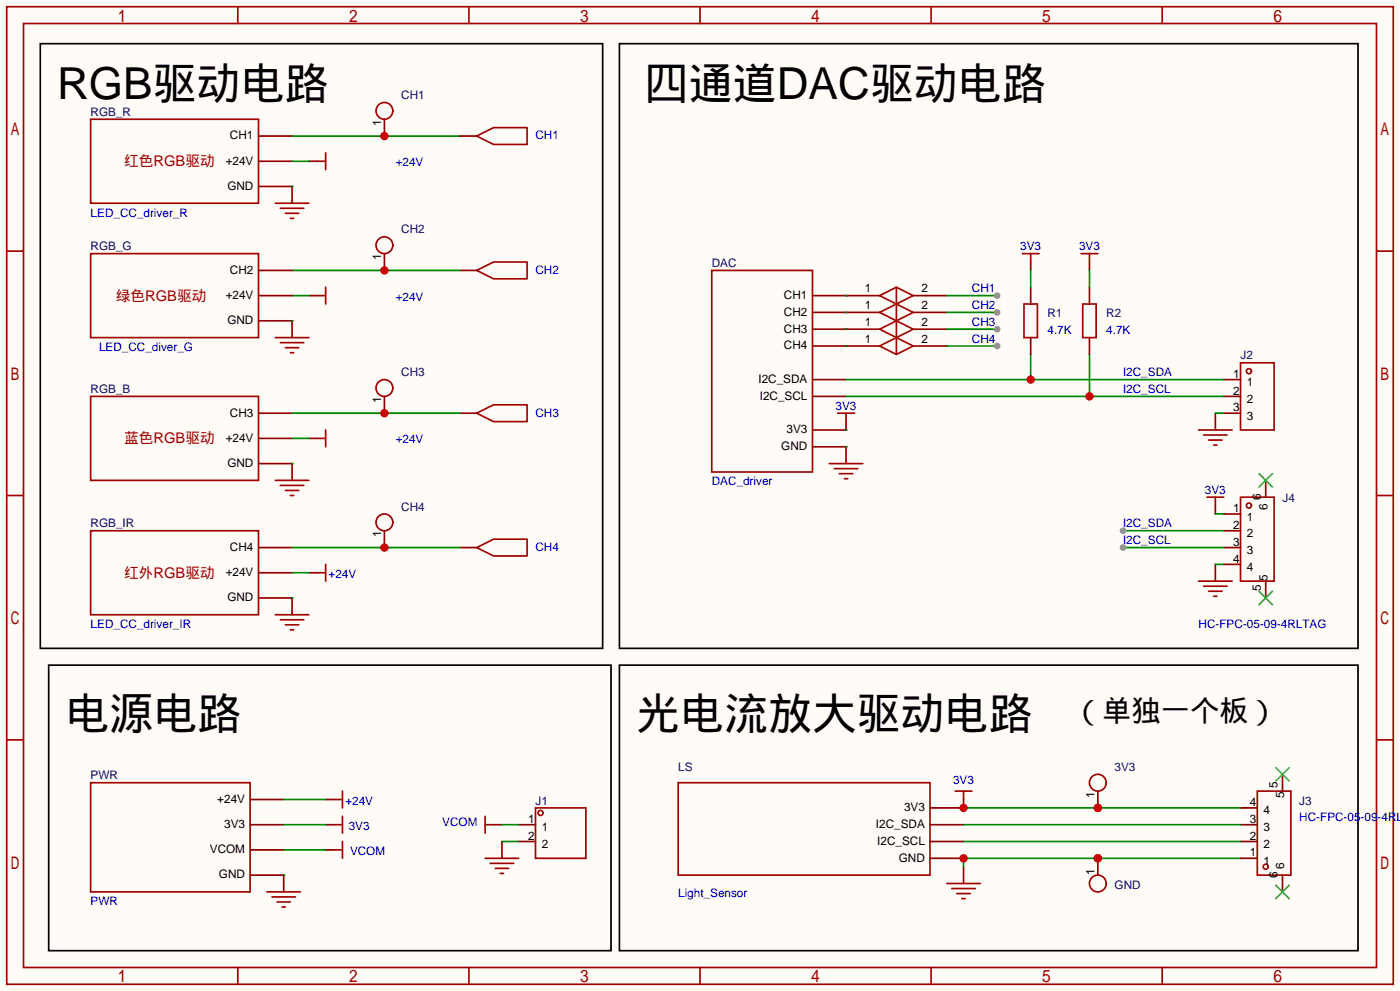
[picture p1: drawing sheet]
<svg xmlns="http://www.w3.org/2000/svg" width="212mm" height="150mm" viewBox="0 0 212 150" stroke-linecap="round" stroke-linejoin="round" font-family="sans-serif">
<path d="M0 0h211.8v149.9h-211.8z" fill="#fffcf7"/>
<g fill="none" stroke="#a10000" stroke-width=".25">
<path d="M1 1h209.8v147.8h-209.8zM3.6 3.6h204.7v142.7h-204.7zM13.7 18h25.4v12.7h-25.4zM36 1v2.6M71 1v2.6M105.9 1v2.6M140.9 1v2.6M175.9 1v2.6M1 38h2.6M41.7 30.7h5M42.4 31.5h3.6M43.2 32.3h2"/>
<path d="M43.9 33h.5M48 24.4h1.3M49.3 23.1v2.6M72.1 20.6l2.6-1.3h5.1v2.5h-5.1zM208.3 38h2.5M13.7 59.9h25.4v12.7h-25.4zM41.7 51.1h5M42.4 51.8h3.6M43.2 52.6h2M43.9 53.3h.5M48 44.7h1.3M49.3 43.4v2.6"/>
<path d="M72.1 40.9l2.6-1.3h5.1v2.6h-5.1zM1 74.9h2.6M41.7 72.6h5M42.4 73.4h3.6M43.2 74.2h2M43.9 74.9h.5M48 66.3h1.3M49.3 65v2.6M72.1 62.5l2.6-1.3h5.1v2.6h-5.1zM208.3 74.9h2.5M13.7 80.3h25.4v12.7h-25.4zM41.7 93h5"/>
<path d="M42.4 93.7h3.6M43.2 94.5h2M43.9 95.2h.5M48 86.6h1.3M49.3 85.3v2.6M72.1 82.8l2.6-1.3h5.1v2.6h-5.1zM1 111.9h2.6M51.8 119.6v2.6M102.6 118.4h38.1v13.9h-38.1zM144.5 119.6h2.6M145.8 119.6v1.3M208.3 111.9h2.5"/>
<path d="M50.5 120.9h1.3M50.5 124.7h1.3M50.5 128.5h1.3M51.8 123.4v2.6M51.8 127.3v2.5M73.4 124.7h1.3M73.4 123.4v2.6M143.3 133.6h5M144 134.4h3.6M144.8 135.1h2M145.5 135.9h.5M36 146.3v2.5"/>
<path d="M71 146.3v2.5M105.9 146.3v2.5M140.9 146.3v2.5M175.9 146.3v2.5"/>
</g>
<g fill="none" stroke="#870000" stroke-width=".25">
<path d="M39.1 20.6h5.1M39.1 24.4h5.1M39.1 28.2h5.1v2.5M46.7 24.4h1.3M69.6 20.6h2.5M44.2 48.5v2.6M46.7 44.7h1.3M69.6 40.9h2.5M39.1 62.5h5.1M39.1 66.3h5.1M39.1 70.1h5.1v2.5M46.7 66.3h1.3"/>
<path d="M69.6 62.5h2.5M39.1 82.8h5.1M39.1 86.6h5.1M39.1 90.4h5.1v2.6M46.7 86.6h1.3M69.6 82.8h2.5M49.3 120.9h1.2M49.3 124.7h1.2M49.3 128.5h1.2M74.7 124.7h1.2M140.7 124.7h5.1M140.7 127.3h5.1"/>
<path d="M140.7 129.8h5.1M145.8 120.9v1.3h-5.1M145.8 131.1v2.5"/>
</g>
<path d="M6.1 6.6h85.1v91.4h-85.1zM93.7 6.6h111.8v91.4h-111.8zM7.4 100.6h85.1v43.2h-85.1zM93.7 100.6h111.8v43.2h-111.8z" fill="none" stroke="#000" stroke-width=".25"/>
<path d="M44.2 28.2h.1M44.2 20.6h25.4M44.2 24.4h2.5M44.2 40.9h25.4M44.2 44.7h2.5M44.2 70.1h.1M44.2 62.5h25.4M44.2 66.3h2.5M44.2 90.4h.1M44.2 82.8h25.4M44.2 86.6h2.5M187.7 129.8h-41.9v1.3" fill="none" stroke="#008700" stroke-width=".25"/>
<g fill="#c00">
<circle cx="145.8" cy="129.8" r=".63"/>
<circle cx="166.1" cy="129.8" r=".63"/>
</g>
<g fill="none" stroke="#a10000" stroke-width=".25">
<path d="M107.7 40.9h15.2v30.5h-15.2zM187.7 54.9h5.1v10.1h-5.1z"/>
<circle cx="189" cy="56.1" r=".38"/>
</g>
<path d="M122.9 59.9h5.1M122.9 57.4h5.1M122.9 44.7h5.1M122.9 47.2h5.1M122.9 49.8h5.1M122.9 52.3h5.1M185.2 59.9h2.5M185.2 57.4h2.5M122.9 65h5.1M122.9 67.6h5.1M185.2 62.5h2.5" fill="none" stroke="#870000" stroke-width=".25"/>
<path d="M128 57.4h57.2M156 53.6v3.8" fill="none" stroke="#008700" stroke-width=".25"/>
<circle cx="156" cy="57.4" r=".63" fill="#c00"/>
<path d="M128 59.9h57.2M164.8 53.6v6.3" fill="none" stroke="#008700" stroke-width=".25"/>
<circle cx="164.8" cy="59.9" r=".63" fill="#c00"/>
<g fill="none" stroke="#870000" stroke-width=".25">
<path d="M156 39.6v1.3M164.8 39.6v1.3M156 43.4v2.6M156 51.1v2.5M164.8 43.4v2.6M164.8 51.1v2.5M128 63.8v1.2M128 67.6v2.5M183.9 62.5v2.5M183.9 76.5v1.2M185.2 77.7h2.5M191.5 72.6v2.6"/>
<path d="M183.9 85.3v2.6M185.2 80.3h2.5M185.2 82.8h2.5M185.2 85.3h2.5M191.5 87.9v2.5M194.1 117.1v2.5M187.7 129.8h2.5M187.7 127.3h2.5M187.7 124.7h2.5M187.7 122.2h2.5M194.1 132.3v2.6"/>
</g>
<g fill="none" stroke="#a10000" stroke-width=".25">
<path d="M154.7 38.4h2.5M156 38.4v1.2M163.6 38.4h2.5M164.8 38.4v1.2M154.9 46h2.1v5.1h-2.1zM163.8 46h2.1v5.1h-2.1zM125.5 70.1h5.1M126.2 70.9h3.6M126.7 62.5h2.6M127 71.6h2M127.8 72.4h.5M128 62.5v1.3"/>
<path d="M181.4 65h5M182.1 65.8h3.6M182.6 75.2h2.6M182.9 66.5h2M183.6 67.3h.5M183.9 75.2v1.3M187.7 75.2h5.1v12.7h-5.1zM181.4 87.9h5M182.1 88.6h3.6M182.9 89.4h2M183.6 90.2h.5M190.2 119.6h5.1v12.7h-5.1z"/>
<circle cx="189" cy="76.5" r=".38"/>
<circle cx="191.5" cy="131.1" r=".38"/>
</g>
<path d="M156 40.9v2.5M164.8 40.9v2.5M128 67.6h.1M128 65h.1M183.9 62.5h1.3M183.9 77.7h1.3M169.9 80.3h15.3M183.9 85.3h1.3" fill="none" stroke="#008700" stroke-width=".25"/>
<path d="M190.5 71.6l2 2.1M192.5 71.6l-2 2.1M190.5 89.4l2 2M192.5 89.4l-2 2M193 116.1l2.1 2M195.1 116.1l-2.1 2M193 133.9l2.1 2M195.1 133.9l-2.1 2" fill="none" stroke="#3c3" stroke-width=".25"/>
<circle cx="169.9" cy="80.3" r=".51" fill="#999"/>
<path d="M169.9 82.8h15.3" fill="none" stroke="#008700" stroke-width=".25"/>
<circle cx="169.9" cy="82.8" r=".51" fill="#999"/>
<path d="M145.8 124.7h41.9M145.8 127.3h41.9M145.8 122.2h41.9" fill="none" stroke="#008700" stroke-width=".25"/>
<g fill="#c00">
<circle cx="166.1" cy="122.2" r=".63"/>
<circle cx="145.8" cy="122.2" r=".63"/>
</g>
<circle cx="166.1" cy="118.4" r="1.27" fill="none" stroke="#a10000" stroke-width=".25"/>
<path d="M166.1 119.6v2.6" fill="none" stroke="#870000" stroke-width=".25"/>
<circle cx="166.1" cy="122.2" r=".63" fill="#c00"/>
<circle cx="166.1" cy="133.6" r="1.27" fill="none" stroke="#a10000" stroke-width=".25"/>
<path d="M166.1 129.8v2.5" fill="none" stroke="#870000" stroke-width=".25"/>
<circle cx="166.1" cy="129.8" r=".63" fill="#c00"/>
<g fill="none" stroke="#a10000" stroke-width=".25">
<path d="M13.7 118.4h24.1v16.5h-24.1zM40.4 134.9h5.1M41.1 135.6h3.6M41.9 136.4h2M42.7 137.2h.5M73.4 129.8h5.1M74.2 130.6h3.5M74.9 131.3h2.1M75.7 132.1h.5M81 122.2h7.6v7.6h-7.6z"/>
<circle cx="58.2" cy="16.8" r="1.27"/>
<circle cx="81.8" cy="122.9" r=".38"/>
</g>
<path d="M58.2 18v2.6M37.8 128.5h5.1M37.8 132.3h5.1v2.6M37.8 120.9h5.1M37.8 124.7h5.1M75.9 127.3v2.5M78.5 124.7h2.5M78.5 127.3h2.5" fill="none" stroke="#870000" stroke-width=".25"/>
<path d="M42.9 132.3h.1M42.9 120.9h6.4M42.9 124.7h6.4M42.9 128.5h6.4M75.9 124.7h2.6M75.9 127.3h2.6" fill="none" stroke="#008700" stroke-width=".25"/>
<circle cx="58.2" cy="20.6" r=".63" fill="#c00"/>
<circle cx="58.2" cy="37.1" r="1.27" fill="none" stroke="#a10000" stroke-width=".25"/>
<path d="M58.2 38.4v2.5" fill="none" stroke="#870000" stroke-width=".25"/>
<circle cx="58.2" cy="40.9" r=".63" fill="#c00"/>
<circle cx="58.2" cy="58.7" r="1.27" fill="none" stroke="#a10000" stroke-width=".25"/>
<path d="M58.2 59.9v2.6" fill="none" stroke="#870000" stroke-width=".25"/>
<circle cx="58.2" cy="62.5" r=".63" fill="#c00"/>
<circle cx="58.2" cy="79" r="1.27" fill="none" stroke="#a10000" stroke-width=".25"/>
<path d="M58.2 80.3v2.5" fill="none" stroke="#870000" stroke-width=".25"/>
<circle cx="58.2" cy="82.8" r=".63" fill="#c00"/>
<path d="M128 44.7h5.1M128 47.2h5.1M128 52.3h5.1M128 49.8h5.1M138.2 44.7h5.1M138.2 47.2h5.1M138.2 52.3h5.1M138.2 49.8h5.1" fill="none" stroke="#870000" stroke-width=".25"/>
<path d="M133.1 44.7l2.5-1.3 2.6 1.3-2.6 1.3zM133.1 47.2l2.5-1.2 2.6 1.2-2.6 1.3zM133.1 52.3l2.5-1.2 2.6 1.2-2.6 1.3zM133.1 49.8l2.5-1.3 2.6 1.3-2.6 1.3zM135.6 43.4v10.2" fill="none" stroke="#a10000" stroke-width=".25"/>
<path d="M128 44.7h.1M128 47.2h.1M128 49.8h.1M128 52.3h.1M143.3 44.7h7.6" fill="none" stroke="#008700" stroke-width=".25"/>
<circle cx="150.9" cy="44.7" r=".51" fill="#999"/>
<path d="M143.3 47.2h7.6" fill="none" stroke="#008700" stroke-width=".25"/>
<circle cx="150.9" cy="47.2" r=".51" fill="#999"/>
<path d="M143.3 49.8h7.6" fill="none" stroke="#008700" stroke-width=".25"/>
<circle cx="150.9" cy="49.8" r=".51" fill="#999"/>
<path d="M143.3 52.3h7.6" fill="none" stroke="#008700" stroke-width=".25"/>
<circle cx="150.9" cy="52.3" r=".51" fill="#999"/>
<path d="M13.7 38.4h25.4v12.7h-25.4z" fill="none" stroke="#a10000" stroke-width=".25"/>
<path d="M39.1 40.9h5.1M39.1 44.7h5.1M39.1 48.5h5.1" fill="none" stroke="#870000" stroke-width=".25"/>
<path d="M44.2 48.5h.1" fill="none" stroke="#008700" stroke-width=".25"/>
<g font-size="6.7">
<text x="8.6" y="15">RGB驱动电路</text>
<text x="97.5" y="15">四通道DAC驱动电路</text>
<text x="9.9" y="110.2">电源电路</text>
<text x="96.3" y="110.2">光电流放大驱动电路</text>
</g>
<text font-size="4.4" x="162.3" y="109">（单独一个板）</text>
<g font-size="2.2" fill="#a00000">
<text x="18.8" y="25.1">红色RGB驱动</text>
<text x="17.5" y="45.5">绿色RGB驱动</text>
<text x="18.8" y="67.1">蓝色RGB驱动</text>
<text x="18.8" y="87.4">红外RGB驱动</text>
</g>
<g font-size="1.8" fill="#000080">
<text x="13.7" y="17.5">RGB_R</text>
<text x="60.7" y="15">CH1</text>
<text x="60.7" y="35.3">CH2</text>
<text x="13.7" y="37.8">RGB_G</text>
<text x="107.7" y="40.4">DAC</text>
<text x="158.5" y="48">R1</text>
<text x="167.4" y="48">R2</text>
<text x="13.7" y="59.4">RGB_B</text>
<text x="60.7" y="56.9">CH3</text>
<text x="187.7" y="54.4">J2</text>
<text x="60.7" y="77.2">CH4</text>
<text x="194.1" y="75.9">J4</text>
<text x="13.7" y="79.8">RGB_IR</text>
<text x="13.7" y="117.9">PWR</text>
<text x="102.6" y="116.6">LS</text>
<text x="168.7" y="116.6">3V3</text>
<text x="81" y="121.7">J1</text>
<text x="196.6" y="121.7">J3</text>
<text x="168.7" y="134.4">GND</text>
</g>
<g font-size="1.8">
<text x="34.8" y="21.1">CH1</text>
<text x="57.7" y="19" transform="rotate(-90 57.7 19)">1</text>
<text x="34.2" y="24.9">+24V</text>
<text x="34.4" y="28.7">GND</text>
<text x="34.8" y="41.4">CH2</text>
<text x="57.7" y="39.3" transform="rotate(-90 57.7 39.3)">1</text>
<text x="34.2" y="45.2">+24V</text>
<text x="118.6" y="45.2">CH1</text>
<text x="118.6" y="47.8">CH2</text>
<text x="130.8" y="44.2">1</text>
<text x="130.8" y="46.7">1</text>
<text x="139.4" y="44.2">2</text>
<text x="139.4" y="46.7">2</text>
<text x="34.4" y="49">GND</text>
<text x="118.6" y="50.3">CH3</text>
<text x="118.6" y="52.8">CH4</text>
<text x="130.8" y="51.8">1</text>
<text x="130.8" y="49.3">1</text>
<text x="139.4" y="51.8">2</text>
<text x="139.4" y="49.3">2</text>
<text x="114.8" y="57.9">I2C_SDA</text>
<text x="186.6" y="57.1">1</text>
<text x="186.6" y="59.7">2</text>
<text x="188.6" y="58.4">1</text>
<text x="34.8" y="63">CH3</text>
<text x="57.7" y="60.9" transform="rotate(-90 57.7 60.9)">1</text>
<text x="115" y="60.5">I2C_SCL</text>
<text x="119" y="65.5">3V3</text>
<text x="186.6" y="62.2">3</text>
<text x="188.6" y="60.9">2</text>
<text x="188.6" y="63.5">3</text>
<text x="34.2" y="66.8">+24V</text>
<text x="34.4" y="70.6">GND</text>
<text x="118.2" y="68.1">GND</text>
<text x="186.6" y="77.4">1</text>
<text x="190.8" y="75.7" transform="rotate(-90 190.8 75.7)">6</text>
<text x="191.8" y="77.2" transform="rotate(-90 191.8 77.2)">6</text>
<text x="34.8" y="83.3">CH4</text>
<text x="57.7" y="81.3" transform="rotate(-90 57.7 81.3)">1</text>
<text x="186.6" y="80">2</text>
<text x="186.6" y="82.5">3</text>
<text x="188.6" y="78.7">1</text>
<text x="188.6" y="81.3">2</text>
<text x="188.6" y="83.8">3</text>
<text x="34.2" y="87.1">+24V</text>
<text x="186.6" y="85.1">4</text>
<text x="188.6" y="86.3">4</text>
<text x="190.8" y="89.4" transform="rotate(-90 190.8 89.4)">5</text>
<text x="191.8" y="87.9" transform="rotate(-90 191.8 87.9)">5</text>
<text x="34.4" y="90.9">GND</text>
<text x="193.3" y="119.1" transform="rotate(-90 193.3 119.1)">5</text>
<text x="32.9" y="121.4">+24V</text>
<text x="33.9" y="125.2">3V3</text>
<text x="79.9" y="124.4">1</text>
<text x="82" y="125.7">1</text>
<text x="132.5" y="125.2">I2C_SDA</text>
<text x="136.8" y="122.7">3V3</text>
<text x="165.6" y="120.6" transform="rotate(-90 165.6 120.6)">1</text>
<text x="189.1" y="124.4">3</text>
<text x="189.1" y="121.9">4</text>
<text x="191.2" y="125.7">3</text>
<text x="191.2" y="123.2">4</text>
<text x="194.3" y="120.6" transform="rotate(-90 194.3 120.6)">5</text>
<text x="31.7" y="129">VCOM</text>
<text x="79.9" y="127">2</text>
<text x="82" y="128.2">2</text>
<text x="132.7" y="127.8">I2C_SCL</text>
<text x="136" y="130.3">GND</text>
<text x="189.1" y="129.5">1</text>
<text x="189.1" y="127">2</text>
<text x="191.2" y="130.8">1</text>
<text x="191.2" y="128.2">2</text>
<text x="194.3" y="131.3" transform="rotate(-90 194.3 131.3)">6</text>
<text x="33.1" y="132.8">GND</text>
<text x="165.6" y="132.3" transform="rotate(-90 165.6 132.3)">1</text>
<text x="193.3" y="132.8" transform="rotate(-90 193.3 132.8)">6</text>
</g>
<g font-size="1.8" fill="#00f">
<text x="81" y="21.1">CH1</text>
<text x="59.9" y="25.1">+24V</text>
<text x="13.7" y="32.8">LED_CC_driver_R</text>
<text x="81" y="41.4">CH2</text>
<text x="154.4" y="37.8">3V3</text>
<text x="163.3" y="37.8">3V3</text>
<text x="59.9" y="45.5">+24V</text>
<text x="147.1" y="44.2">CH1</text>
<text x="147.1" y="46.7">CH2</text>
<text x="15" y="53.1">LED_CC_diver_G</text>
<text x="147.1" y="49.3">CH3</text>
<text x="147.1" y="51.8">CH4</text>
<text x="158.5" y="50.5">4.7K</text>
<text x="167.4" y="50.5">4.7K</text>
<text x="169.9" y="56.9">I2C_SDA</text>
<text x="169.9" y="59.4">I2C_SCL</text>
<text x="81" y="63">CH3</text>
<text x="126.4" y="62">3V3</text>
<text x="59.9" y="67.1">+24V</text>
<text x="107.7" y="73.4">DAC_driver</text>
<text x="182.3" y="74.7">3V3</text>
<text x="81" y="83.3">CH4</text>
<text x="169.9" y="79.8">I2C_SDA</text>
<text x="169.9" y="82.3">I2C_SCL</text>
<text x="49.7" y="87.4">+24V</text>
<text x="13.7" y="95">LED_CC_driver_IR</text>
<text x="181.4" y="95">HC-FPC-05-09-4RLTAG</text>
<text x="144.2" y="118.6">3V3</text>
<text x="52.3" y="121.7">+24V</text>
<text x="52.8" y="125.5">3V3</text>
<text x="66.9" y="125">VCOM</text>
<text x="196.6" y="124.2">HC-FPC-05-09-4RLT</text>
<text x="53" y="129.3">VCOM</text>
<text x="13.7" y="136.9">PWR</text>
<text x="102.6" y="135.6">Light_Sensor</text>
</g>
</svg>
